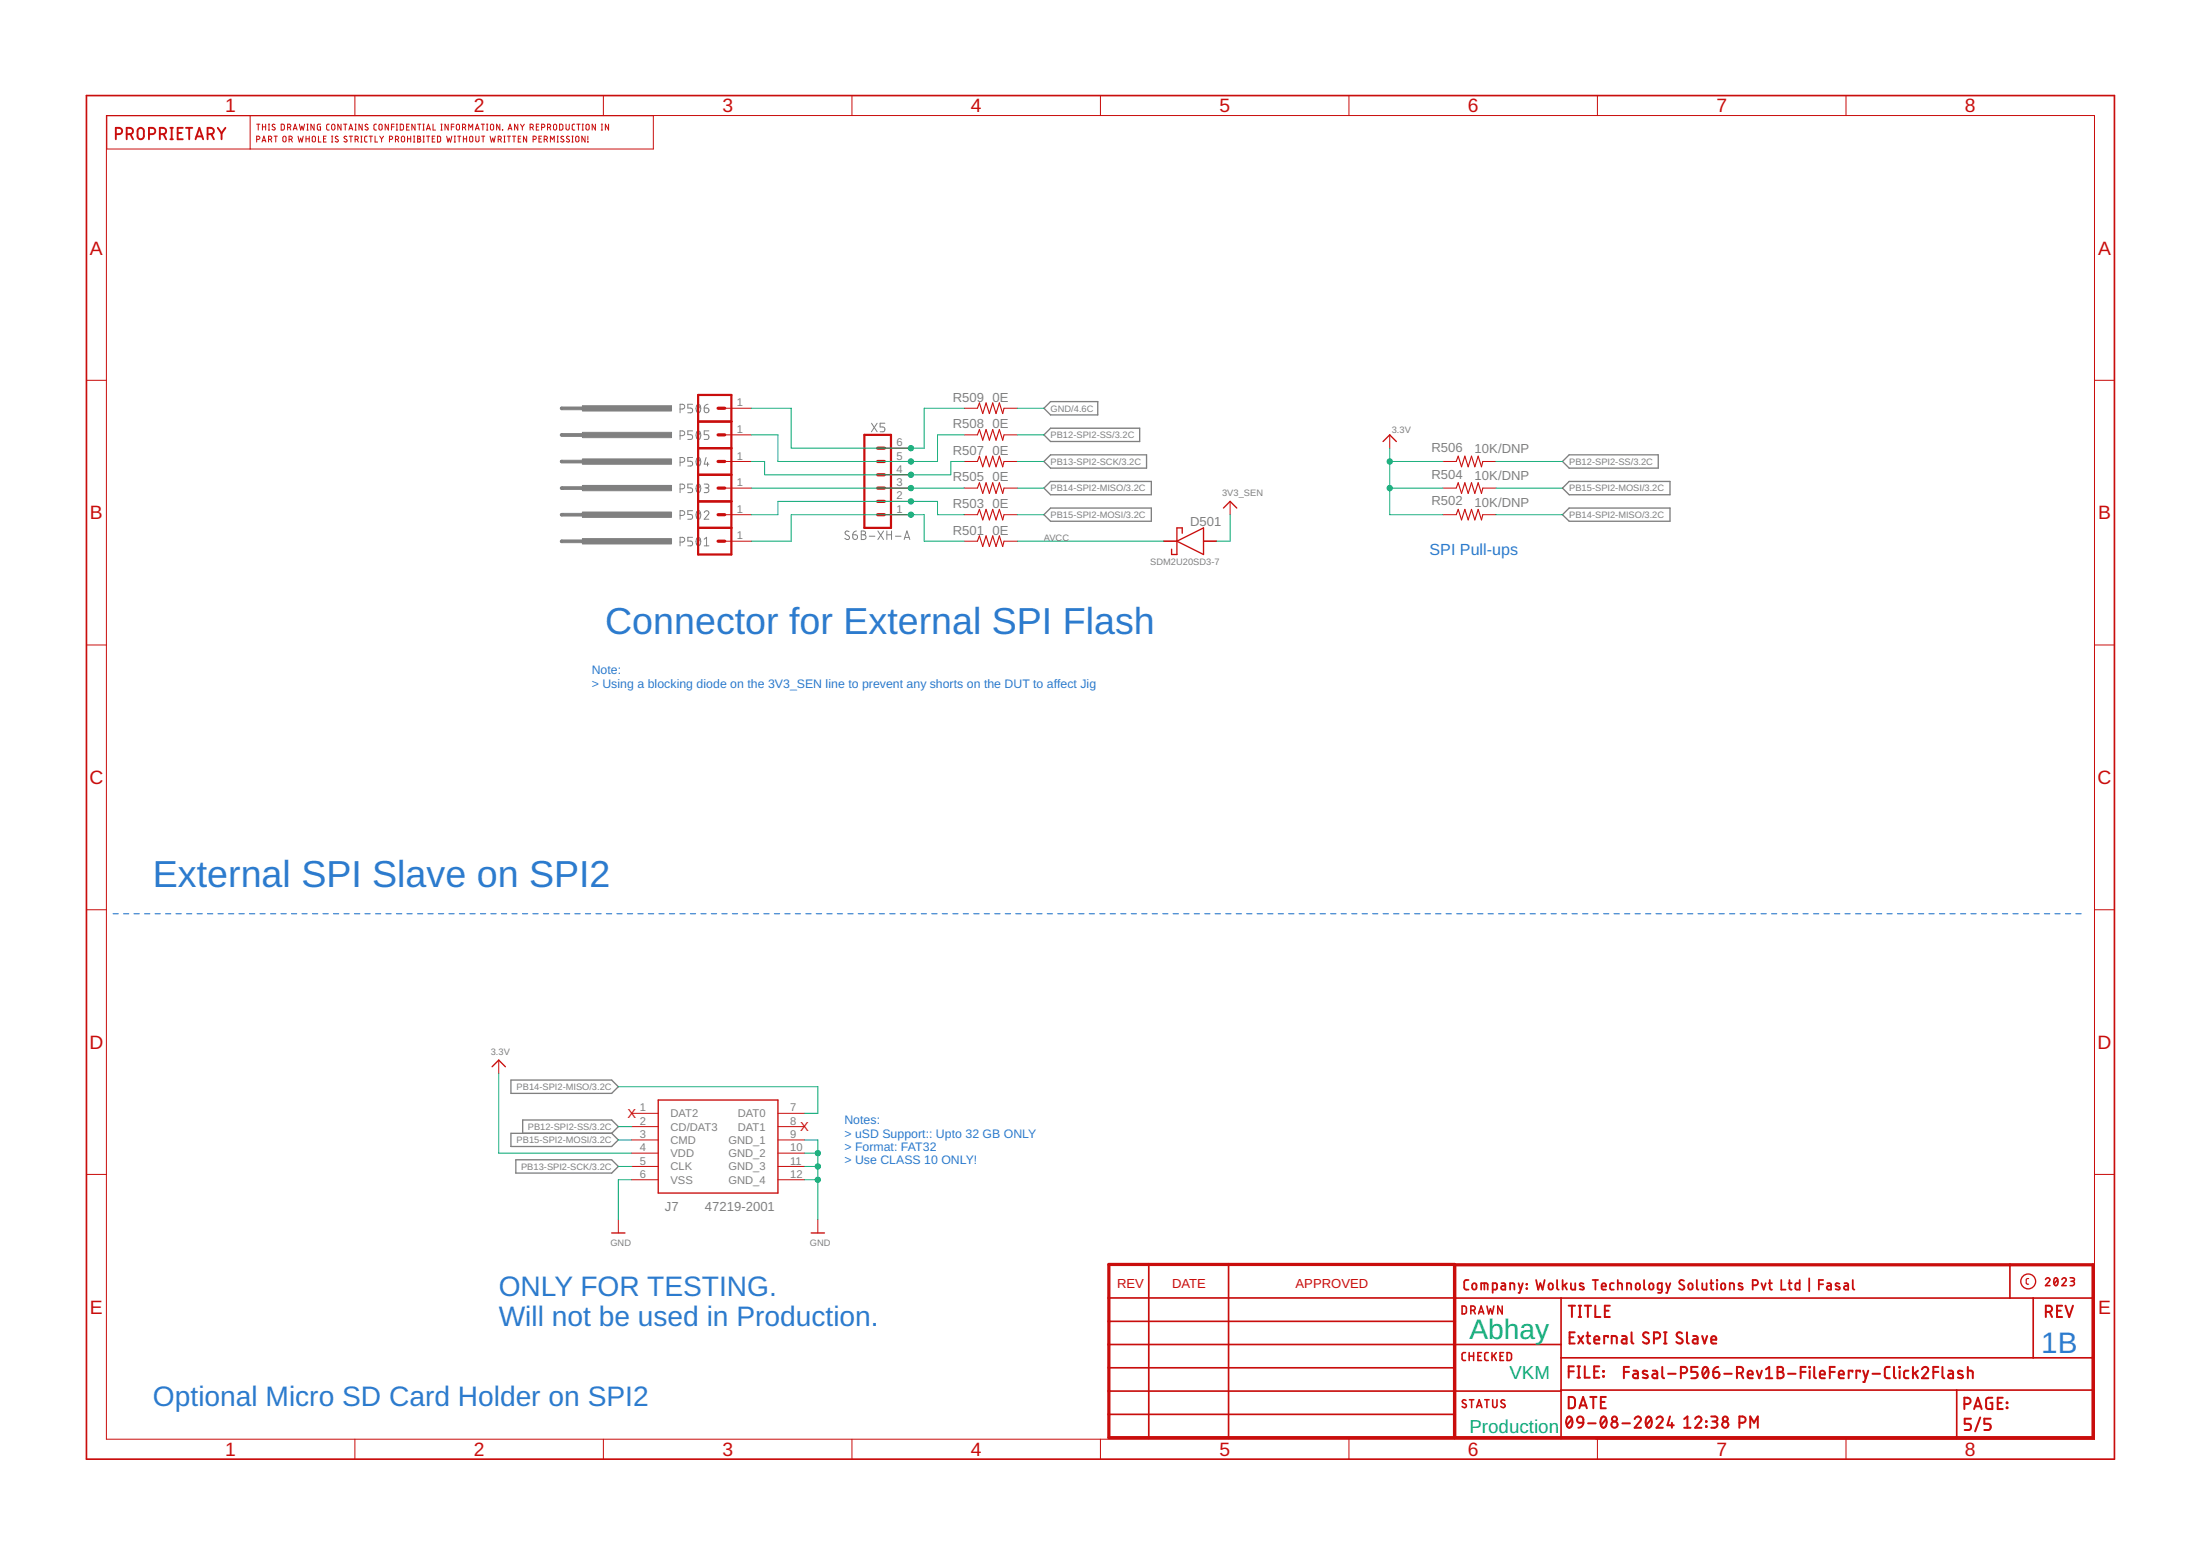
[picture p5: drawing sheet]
<svg xmlns="http://www.w3.org/2000/svg" width="420mm" height="297mm" viewBox="0 0 420 297" stroke-linecap="round" stroke-linejoin="round" font-family="sans-serif">
<g fill="none" stroke="#2c7bce" stroke-width=".21">
<path d="M21.6 174.4h1M23.6 174.4h1M25.6 174.4h1M27.6 174.4h1M29.6 174.4h1M31.6 174.4h1M33.6 174.4h1M35.6 174.4h1M37.6 174.4h1M39.6 174.4h1M41.6 174.4h1.1M43.6 174.4h1"/>
<path d="M45.6 174.4h1.1M47.6 174.4h1.1M49.7 174.4h1M51.7 174.4h1M53.7 174.4h1M55.7 174.4h1M57.7 174.4h1M59.7 174.4h1M61.7 174.4h1M63.7 174.4h1M65.7 174.4h1M67.7 174.4h1"/>
<path d="M69.7 174.4h1M71.7 174.4h1M73.7 174.4h1M75.7 174.4h1M77.7 174.4h1M79.7 174.4h1M81.7 174.4h1M83.7 174.4h1M85.7 174.4h1M87.7 174.4h1.1M89.7 174.4h1.1M91.8 174.4h1"/>
<path d="M93.7 174.4h1.1M95.8 174.4h1M97.8 174.4h1M99.8 174.4h1M101.8 174.4h1M103.8 174.4h1M105.8 174.4h1M107.8 174.4h1M109.8 174.4h1M111.8 174.4h1M113.8 174.4h1M115.8 174.4h1"/>
<path d="M117.8 174.4h1M119.8 174.4h1M121.8 174.4h1M123.8 174.4h1M125.8 174.4h1M127.8 174.4h1M129.8 174.4h1.1M131.8 174.4h1M133.9 174.4h1M135.8 174.4h1.1M137.9 174.4h1M139.9 174.4h1"/>
<path d="M141.9 174.4h1M143.9 174.4h1M145.9 174.4h1M147.9 174.4h1M149.9 174.4h1M151.9 174.4h1M153.9 174.4h1M155.9 174.4h1M157.9 174.4h1M159.9 174.4h1M161.9 174.4h1M163.9 174.4h1"/>
<path d="M165.9 174.4h1M167.9 174.4h1M169.9 174.4h1M171.9 174.4h1.1M173.9 174.4h1M175.9 174.4h1.1M177.9 174.4h1.1M180 174.4h1M182 174.4h1M184 174.4h1M186 174.4h1M188 174.4h1"/>
<path d="M190 174.4h1M192 174.4h1M194 174.4h1M196 174.4h1M198 174.4h1M200 174.4h1M202 174.4h1M204 174.4h1M206 174.4h1M208 174.4h1M210 174.4h1M212 174.4h1"/>
<path d="M214 174.4h1M216 174.4h1M218 174.4h1.1M220 174.4h1.1M222.1 174.4h1M224 174.4h1.1M226.1 174.4h1M228.1 174.4h1M230.1 174.4h1M232.1 174.4h1M234.1 174.4h1M236.1 174.4h1"/>
<path d="M238.1 174.4h1M240.1 174.4h1M242.1 174.4h1M244.1 174.4h1M246.1 174.4h1M248.1 174.4h1M250.1 174.4h1M252.1 174.4h1M254.1 174.4h1M256.1 174.4h1M258.1 174.4h1M260.1 174.4h1.1"/>
<path d="M262.1 174.4h1M264.2 174.4h1M266.1 174.4h1.1M268.2 174.4h1M270.2 174.4h1M272.2 174.4h1M274.2 174.4h1M276.2 174.4h1M278.2 174.4h1M280.2 174.4h1M282.2 174.4h1M284.2 174.4h1"/>
<path d="M286.2 174.4h1M288.2 174.4h1M290.2 174.4h1M292.2 174.4h1M294.2 174.4h1M296.2 174.4h1M298.2 174.4h1M300.2 174.4h1M302.2 174.4h1.1M304.2 174.4h1M306.3 174.4h1M308.3 174.4h1"/>
<path d="M310.3 174.4h1M312.3 174.4h1M314.3 174.4h1M316.3 174.4h1M318.3 174.4h1M320.3 174.4h1M322.3 174.4h1M324.3 174.4h1M326.3 174.4h1M328.3 174.4h1M330.3 174.4h1M332.3 174.4h1"/>
<path d="M334.3 174.4h1M336.3 174.4h1M338.3 174.4h1M340.3 174.4h1M342.3 174.4h1M344.3 174.4h1M346.4 174.4h.9M348.3 174.4h1.1M350.4 174.4h1M352.4 174.4h1M354.4 174.4h1M356.4 174.4h1"/>
<path d="M358.4 174.4h1M360.4 174.4h1M362.4 174.4h1M364.4 174.4h1M366.4 174.4h1M368.4 174.4h1M370.4 174.4h1M372.4 174.4h1M374.4 174.4h1M376.4 174.4h1M378.4 174.4h1M380.4 174.4h1"/>
<path d="M382.4 174.4h1M384.4 174.4h1M386.4 174.4h1M388.5 174.4h.9M390.4 174.4h1.1M392.5 174.4h.9M394.5 174.4h1M396.5 174.4h1"/>
</g>
<g fill="none" stroke="#808080" stroke-width=".19">
<path d="M129.9 78.1h.4a.46 .46 0 0 0 .5-.5 .46 .46 0 0 0-.5-.4h-.4v1.6M132.3 77.2h-.9v.7h.5a.46 .46 0 0 1 .4 .4 .46 .46 0 0 1-.4 .5h-.5M133.1 77.3l.3-.1a.95 .95 0 0 1 0 1.6 1.04 1.04 0 0 1-.3-1.5zM133.7 77.5l-.7 .9M134.5 77.9h.5a.45 .45 0 0 1 .4 .5 .45 .45 0 0 1-.5 .4 .45 .45 0 0 1-.4-.4zM135.2 77.2h-.2a.68 .68 0 0 0-.5 .7M129.9 98.4h.4a.46 .46 0 0 0 .5-.5 .46 .46 0 0 0-.5-.4h-.4v1.6M129.9 93.3h.4a.46 .46 0 0 0 .5-.4 .46 .46 0 0 0-.5-.5h-.4v1.6M129.9 88.2h.4a.46 .46 0 0 0 .5-.4 .46 .46 0 0 0-.5-.5h-.4v1.7M129.9 83.2h.4a.46 .46 0 0 0 .5-.5 .46 .46 0 0 0-.5-.4h-.4v1.6M132.3 97.5h-.9v.7h.5a.46 .46 0 0 1 .4 .5 .46 .46 0 0 1-.4 .4h-.5M132.3 92.4h-.9v.7h.5a.46 .46 0 0 1 .4 .5 .46 .46 0 0 1-.4 .4h-.5"/>
<path d="M132.3 87.3h-.9v.8h.5a.46 .46 0 0 1 .4 .4 .46 .46 0 0 1-.4 .5h-.5M132.3 82.3h-.9v.7h.5a.46 .46 0 0 1 .4 .4 .46 .46 0 0 1-.4 .5h-.5M133.1 97.6l.3-.1a.95 .95 0 0 1 0 1.6 1.04 1.04 0 0 1-.3-1.5zM133.1 92.5l.3-.1a.95 .95 0 0 1 0 1.6 1.04 1.04 0 0 1-.3-1.5zM133.1 87.4l.3-.1a.95 .95 0 0 1 0 1.7 1.04 1.04 0 0 1-.3-1.6zM133.1 82.4l.3-.1a.95 .95 0 0 1 0 1.6 1.04 1.04 0 0 1-.3-1.5zM133.7 97.9l-.7 .9M133.7 92.8l-.7 .9M133.7 87.7l-.7 .9M133.7 82.6l-.7 .9M134.5 97.9a.44 .44 0 0 1 .6-.4 .44 .44 0 0 1 .2 .7l-.8 .9h.9M134.5 92.4h.5a.36 .36 0 0 1 .4 .4 .36 .36 0 0 1-.4 .3h-.3"/>
<path d="M134.9 87.3l-.4 1.3h.9M134.9 93.1a.46 .46 0 0 1 .5 .5 .46 .46 0 0 1-.5 .4h-.4M135.1 88.2v.8M135.4 82.3h-.9v.7h.5a.46 .46 0 0 1 .4 .4 .46 .46 0 0 1-.4 .5h-.5M166.4 80.8l1.1 1.6M167.5 80.8l-1.1 1.6M169 80.8h-.9v.7h.5a.46 .46 0 0 1 .4 .5 .46 .46 0 0 1-.4 .4h-.5M129.9 103.5h.4a.46 .46 0 0 0 .5-.5 .46 .46 0 0 0-.5-.4h-.4v1.6M132.3 102.6h-.9v.7h.5a.46 .46 0 0 1 .4 .4 .46 .46 0 0 1-.4 .5h-.5M133.1 102.7l.3-.1a.95 .95 0 0 1 0 1.6 1.04 1.04 0 0 1-.3-1.5zM133.7 102.9l-.7 .9M134.5 104.2h.9"/>
<path d="M134.5 102.9l.4-.3v1.6M162.2 101.5l-.2-.1a.38 .38 0 0 0-.5 .1 .38 .38 0 0 0 .1 .5l.5 .3a.44 .44 0 0 1-.1 .7 .44 .44 0 0 1-.6-.2M162.9 102.1h.5a.45 .45 0 0 1 .4 .5 .45 .45 0 0 1-.5 .4 .45 .45 0 0 1-.4-.4zM163.6 101.4l-.4 .1-.3 .6M164.5 101.4h.5a.36 .36 0 0 1 .3 .3 .36 .36 0 0 1-.3 .4 .46 .46 0 0 1 .4 .4 .46 .46 0 0 1-.4 .5h-.5zM164.5 102.1h.5M166 102.4h1.1M167.7 101.4l1 1.6M168.7 101.4l-1 1.6M169.4 102.1h.9M169.4 101.4v1.6M170.3 101.4v1.6"/>
<path d="M171 102.4h1.1M172.7 103l.5-1.6 .6 1.6M172.8 102.6h.8"/>
</g>
<path d="M199.4 77.9l1.2-1.2h9.1v2.5h-9.1zM199.4 83l1.2-1.3h17.1v2.6h-17.1zM199.4 93.2l1.2-1.3h19.3v2.5h-19.3zM200.6 86.8h18.4v2.6h-18.4l-1.2-1.3zM200.6 97h19.3v2.5h-19.3l-1.2-1.2zM298.4 88.1l1.3-1.3h17v2.6h-17zM298.4 98.3l1.3-1.3h19.2v2.5h-19.2zM298.4 93.2l1.3-1.3h19.2v2.5h-19.2zM97.6 216.3h19.2l1.3 1.3-1.3 1.3h-19.2zM97.6 206.2h19.2l1.3 1.3-1.3 1.2h-19.2zM99.8 216.3v-2.5h17l1.3 1.3-1.3 1.2M98.5 221.4h18.3l1.3 1.3-1.3 1.2h-18.3z" fill="none" stroke="#808080" stroke-width=".25"/>
<g fill="none" stroke="#c90d0c" stroke-width=".19">
<path d="M67.8 18.2v3.9M115.2 18.2v3.9M162.7 18.2v3.9M210.2 18.2v3.9M257.6 18.2v3.9M305.1 18.2v3.9M352.6 18.2v3.9M20.3 22.1h379.7v252.6h-379.7zM20.4 22.1h104.4v6.3h-104.4zM47.8 22.1v6.3M49 26.6l.6-.1v-.4l-.6-.1v1.1M49 23.7h.6"/>
<path d="M49.3 23.7v1.1M50 27.1l.4-1.1 .4 1.1M50.1 23.7v1.1M50.1 24.2h.6M50.1 26.8h.6M50.7 23.7v1.1M51.3 23.7h.2M51.3 24.8h.2M51.3 26.6l.5-.1v-.4l-.5-.1v1.1M51.4 23.7v1.1M51.7 26.6l.2 .5M52.3 26h.7"/>
<path d="M52.5 23.8a.29 .29 0 0 0-.4-.1 .29 .29 0 0 0 0 .5l.4 .2a.31 .31 0 0 1-.1 .4 .31 .31 0 0 1-.5-.1M52.7 26v1.1M53.7 23.7h.4l.2 .2v.7l-.2 .2h-.4zM54.1 26.1l.3-.1 .2 .2v.7l-.2 .2h-.3l-.1-.3zM54.9 24.3l.6-.1v-.4l-.6-.1v1.1M55.2 26.6l.6-.1v-.4l-.6-.1v1.1M55.3 24.3l.2 .5M55.6 26.6l.2 .5M56 24.8l.4-1.1 .3 1.1M56.1 24.6h.5M56.9 26l.3 1.1 .2-.7 .3 .7 .2-1.1M57.2 23.7l.2 1.1 .3-.7 .2 .7 .3-1.1"/>
<path d="M58.4 26v1.1M58.4 26.5h.7M58.6 23.7h.3M58.6 24.8h.3M58.7 23.7v1.1M59.1 26v1.1M59.7 26.1l.3-.1 .2 .2v.7l-.2 .2-.4-.2zM60 23.7v1.1l-.6-1.1v1.1M60.8 26v1.1h.5M61.2 23.7l-.6 .1v.8l.1 .2h.5v-.6h-.2M61.8 26.5h.4M62.3 26h-.5v1.1h.5"/>
<path d="M62.9 23.7h-.4l-.1 .3v.7l.5 .1M63.3 26h.3M63.3 27.1h.3M63.4 26v1.1M63.5 23.8l.2-.1 .3 .3-.1 .7-.2 .1h-.2l-.2-.3zM64.6 26.1a.28 .28 0 0 0-.5-.1 .28 .28 0 0 0 .1 .5l.3 .1a.3 .3 0 0 1 0 .5 .3 .3 0 0 1-.5-.1M65.1 23.7v1.1l-.6-1.1v1.1M65.6 23.7h.7M65.9 23.7v1.1M66.2 26.1a.28 .28 0 0 0-.4-.1 .28 .28 0 0 0 0 .5l.4 .1a.3 .3 0 0 1-.1 .5 .3 .3 0 0 1-.4-.1M66.6 24.8l.4-1.1 .4 1.1M66.7 26h.6"/>
<path d="M66.7 24.6h.6M67 26v1.1M67.8 23.7h.2M67.8 24.8h.2M67.8 26.6l.6-.1v-.4l-.6-.1v1.1M67.9 23.7v1.1M68.2 26.6l.2 .5M68.9 26h.3M68.9 27.1h.3M69 26v1.1M69.2 23.7v1.1l-.6-1.1v1.1M70.1 26h-.3l-.2 .2 .1 .8 .4 .1"/>
<path d="M70.3 23.8a.28 .28 0 0 0-.5 0 .28 .28 0 0 0 0 .4l.4 .2a.3 .3 0 0 1 0 .4 .3 .3 0 0 1-.5-.1M70.5 26h.6M70.8 26v1.1M71.6 26v1.1h.5M71.9 23.7h-.4l-.1 .3v.7l.5 .1M72.5 23.8l.2-.1 .3 .2v.8l-.3 .1-.3-.1zM72.5 26l.4 .5M72.9 26.5v.6M73.3 26l-.4 .5M74.2 23.7v1.1l-.6-1.1v1.1M74.4 26.6l.5-.1v-.4l-.5-.1v1.1M74.8 24.2h.5"/>
<path d="M75.3 23.7h-.5v1.1M75.5 26.6l.6-.1v-.4l-.6-.1v1.1M75.7 23.7h.2M75.7 24.8h.2M75.8 23.7v1.1M75.9 26.6l.2 .5M76.4 23.7h.5l.1 .2v.7l-.1 .2h-.5zM76.8 26.1h.4l.1 .2-.1 .6-.2 .2h-.2l-.2-.3zM77.7 24.2h.3M77.8 26.5h.6M77.8 26v1.1M78.2 23.7h-.5v1.1h.5"/>
<path d="M78.4 26v1.1M79 26h.2M79 27.1h.2M79.1 26v1.1M79.3 23.7v1.1l-.6-1.1v1.1M79.8 26l.5 .1v.3l-.2 .1 .3 .2-.2 .4h-.4zM79.8 23.7h.6M79.8 26.5h.3M80.1 23.7v1.1M80.8 23.7h.2M80.8 24.8h.2M80.8 26h.2"/>
<path d="M80.8 27.1h.2M80.9 23.7v1.1M80.9 26v1.1M81.4 24.8l.4-1.1 .4 1.1M81.4 26h.7M81.5 24.6h.6M81.8 26v1.1M82.5 26.5h.4M82.7 23.7v1.1h.5M83.1 26h-.6v1.1h.6M83.5 26h.5l.1 .2v.7l-.1 .2h-.5zM84.2 23.7h.3"/>
<path d="M84.2 24.8h.3M84.3 23.7v1.1M85.3 26l.3 1.1 .2-.7 .2 .7 .3-1.1M85.6 23.7v1.1l-.6-1.1v1.1M86.2 24.2h.5M86.7 23.7h-.5v1.1M86.7 26h.3M86.7 27.1h.3M86.9 26v1.1M87.3 23.8l.2-.1 .2 .2v.8l-.2 .1h-.2l-.2-.3zM87.4 26h.6M87.7 26v1.1"/>
<path d="M88.3 24.3l.6-.1v-.4l-.6-.1v1.1M88.5 26.5h.6M88.5 26v1.1M88.7 24.3l.3 .5M89.1 26v1.1M89.5 24.8v-1.1l.4 .6 .4-.6v1.1M89.8 26.1l.3-.1 .2 .2-.1 .9h-.3l-.2-.2zM90.8 24.8l.3-1.1 .4 1.1M90.9 26v.9l.2 .2 .3-.2 .1-.9M90.9 24.6h.5M91.9 23.7h.6M92 26h.6"/>
<path d="M92.2 23.7v1.1M92.3 26v1.1M92.9 23.7h.3M92.9 24.8h.3M93 23.7v1.1M93.6 26l.3 1.1 .2-.7 .2 .7 .3-1.1M93.8 23.8l.2-.1 .3 .2v.8l-.3 .1-.3-.1zM95.1 26.6l.6-.1v-.4l-.6-.1v1.1M95.5 23.7v1.1l-.7-1.1v1.1M95.5 26.6l.3 .5M95.9 24.8h.1M96.2 26h.3"/>
<path d="M96.2 27.1h.3M96.4 26v1.1M96.9 26h.6M97 24.8l.4-1.1 .4 1.1M97.1 24.6h.6M97.2 26v1.1M97.9 26h.6M98.2 26v1.1M98.9 23.7v1.1l-.6-1.1v1.1M99 26.5h.4M99.4 23.7l.4 .5M99.5 26h-.5v1.1h.5"/>
<path d="M99.8 24.2v.6M100.1 23.7l-.3 .5M100.6 26v1.1l-.6-1.1v1.1M101.2 24.3l.6-.1v-.4l-.6-.1v1.1M101.6 24.3l.3 .5M101.8 26.6l.6-.1v-.4l-.6-.1v1.1M102.4 24.2h.4M102.9 23.7h-.5v1.1h.5M102.9 26.5h.4M103.4 24.3l.6-.1v-.4l-.6-.1v1.1M103.4 26h-.5v1.1h.5M103.9 26.6l.6-.1v-.4l-.6-.1v1.1"/>
<path d="M104.3 26.6l.3 .5M104.6 24.3l.5-.1v-.4l-.5-.1v1.1M104.9 24.3l.3 .5M105.1 27.1v-1.1l.4 .6 .4-.6v1.1M105.8 23.8l.3-.1 .2 .3v.7l-.2 .1-.4-.1zM106.4 26h.2M106.4 27.1h.2M106.5 26v1.1M106.9 23.7h.4l.2 .2v.7l-.2 .2h-.4zM107.7 26.1l-.4-.1-.2 .2 .5 .4a.31 .31 0 0 1-.1 .5 .31 .31 0 0 1-.4-.1M108.1 23.7v1l.2 .1 .4-.1v-1M108.7 26.1a.28 .28 0 0 0-.4-.1 .28 .28 0 0 0 0 .5l.3 .1a.3 .3 0 0 1 0 .5 .3 .3 0 0 1-.4-.1"/>
<path d="M109.2 26h.3M109.2 27.1h.3M109.3 26v1.1M109.8 23.7h-.4l-.1 .3v.7l.5 .1M110.1 26.1l.2-.1 .3 .3-.1 .6-.2 .2h-.2l-.2-.3zM110.2 23.7h.6M110.5 23.7v1.1M111.2 23.7h.2M111.2 24.8h.2M111.3 23.7v1.1M111.7 26v1.1l-.6-1.1v1.1M111.9 23.9l.2-.2 .4 .2v.8l-.2 .1-.4-.1z"/>
<path d="M112.2 27.1h.1M112.3 26v.7M113.7 23.7v1.1l-.6-1.1v1.1M114.8 23.7h.3M114.8 24.8h.3M115 23.7v1.1M116.2 23.7v1.1l-.6-1.1v1.1M16.5 72.6h3.8M138.4 77.9h5.1M184.1 77.9h2.6M191.7 77.9h2.6M400 72.6h3.8"/>
<path d="M138.4 88.1h5.1M138.4 93.2h5.1M138.4 98.3h5.1M138.4 83h5.1M168.9 88.1h5.1M168.9 93.2h5.1M168.9 98.3h5.1M168.9 95.7h5.1M168.9 90.6h5.1M168.9 85.6h5.1M184.1 88.1h2.6M184.1 93.2h2.6"/>
<path d="M184.1 98.3h2.6M184.1 83h2.6M191.7 88.1h2.6M191.7 93.2h2.6M191.7 98.3h2.6M191.7 83h2.6M234.9 95.7v2.6M265.4 83v2.6M275.6 88.1h2.5M275.6 93.2h2.5M275.6 98.3h2.5M283.2 88.1h2.5"/>
<path d="M283.2 93.2h2.5M283.2 98.3h2.5M138.4 103.3h5.1M184.1 103.3h2.6M191.7 103.3h2.6M222.2 103.3h2.6M229.8 103.3h2.6M16.5 123.1h3.8M400 123.1h3.8M16.5 173.7h3.8M400 173.7h3.8M95.2 202.4v2.5"/>
<path d="M120.6 212.5h5.1M120.6 215.1h5.1M120.6 217.6h5.1M148.6 212.5h5M148.6 215.1h5M148.6 217.6h5M16.5 224.2h3.8M118.1 232.8v2.6M120.6 220.1h5.1M120.6 222.7h5.1M120.6 225.2h5.1M148.6 220.1h5"/>
<path d="M148.6 222.7h5M148.6 225.2h5M156.2 232.8v2.6M400 224.2h3.8M67.8 274.7v3.9M115.2 274.7v3.9M162.7 274.7v3.9M210.2 274.7v3.9M257.6 274.7v3.9M305.1 274.7v3.9M352.6 274.7v3.9"/>
</g>
<g fill="none" stroke="#c90d0c" stroke-width=".32">
<path d="M16.5 18.2h387.3v260.4h-387.3zM211.8 247.8h187.9M211.8 256.7h86.3M211.8 252.2h66M219.4 241.4v33M234.6 241.4v33M298.1 247.8v26.6M298.1 259.2h101.6M383.9 241.4v6.4M388.3 247.8v11.4M211.8 265.6h86.3M211.8 270h66"/>
<path d="M211.8 261.1h66M298.1 265.4h101.6M373.7 265.4v9"/>
</g>
<g fill="none" stroke="#c90d0c" stroke-width=".36">
<path d="M22.1 25.6a1.06 1.06 0 0 0 1.1-.2l.1-.4-.1-.3-.3-.3h-.8v2.2M24.2 25.6a1.06 1.06 0 0 0 1.1-.2l.1-.4-.1-.3-.3-.3h-.8v2.2M24.9 25.6l.5 1M26.4 24.7a.6 .6 0 0 1 .7-.3 .6 .6 0 0 1 .4 .6v1a.6 .6 0 0 1-.6 .6 .6 .6 0 0 1-.6-.6zM28.4 25.6h.7a.6 .6 0 0 0 .6-.6 .6 .6 0 0 0-.6-.6h-.7v2.2M30.5 25.6a1.06 1.06 0 0 0 1.1-.2l.1-.4-.1-.3-.3-.3h-.8v2.2M31.2 25.6l.5 1M32.5 24.4h.5M32.5 26.6h.5M32.8 24.4v2.2M33.9 25.4h.7M34.9 24.4h-1v2.2h1"/>
<path d="M35.5 24.4h1.2M36.1 24.4v2.2M37.3 26.6l.8-2.2 .7 2.2M37.5 26h1.1M39.6 25.6h.6a.6 .6 0 0 0 .7-.6 .6 .6 0 0 0-.7-.6h-.6v2.2M40.4 25.6l.5 1M41.6 24.4l.7 1M42.3 25.4v1.2M43.1 24.4l-.8 1"/>
</g>
<g fill="none" stroke="#c90d0c" stroke-width=".25">
<path d="M233.7 97l1.2-1.3 1.3 1.3M264.1 84.3l1.3-1.3 1.3 1.3M222.2 103.3h2.6M224.8 103.3l5-2.5v5.1zM225.8 101.8v-1h-1v5.1h-1v-1.1M229.8 103.3h2.6M94 203.6l1.2-1.2 1.3 1.2M125.7 210h22.9v17.8h-22.9zM116.8 235.4h2.6M154.9 235.4h2.6"/>
<circle cx="387.3" cy="244.6" r="1.42"/>
</g>
<g fill="none" stroke="#c90d0c" stroke-width=".61">
<path d="M137.1 77.9h1.3M137.1 93.2h1.3M137.1 98.3h1.3M137.1 88.1h1.3M137.1 83h1.3M167.6 93.2h1.3M167.6 95.7h1.3M167.6 98.3h1.3M167.6 88.1h1.3M167.6 90.6h1.3M167.6 85.6h1.3M137.1 103.3h1.3"/>
<path d="M277.8 274.4v-33h-66v33h187.9v-33h-121.9v33"/>
</g>
<g fill="none" stroke="#c90d0c" stroke-width=".38">
<path d="M299.6 249.3h1.2M299.8 255.3h.7M300.2 249.3v2.1M300.7 254.3h-.9v2.2h.9M301.4 255l1 1.5M301.5 249.3h.5M301.5 251.4h.5M301.7 249.3v2.1M302.4 255l-1 1.5M302.7 249.3h1.2M303 255h.7M303.2 254.3v2l.5 .2"/>
<path d="M303.3 249.3v2.1M304.5 255.8h.9a.5 .5 0 0 0-.3-.7 .5 .5 0 0 0-.6 .4l.1 .9 .8 .1M304.7 249.3v2.1h.9M306.5 250.2h.7M307.1 255.3v-.3h-.7v1.5M307.4 249.3h-.9v2.1h.9M307.8 256.5v-1.5l.9 .1 .1 1.4M309.8 255h.5l.3 .3v1.2h-.5a.41 .41 0 0 1-.4-.4 .41 .41 0 0 1 .4-.4h.5M311.6 254.3v1.8l.1 .3 .3 .1M314.8 254.5a.54 .54 0 0 0-.8-.1 .54 .54 0 0 0 0 .8l.7 .4a.54 .54 0 0 1 .1 .8 .54 .54 0 0 1-.8-.1l-.2-.1M315.9 255.5h.6a.59 .59 0 0 0 .6-.6 .59 .59 0 0 0-.6-.6h-.6v2.2M317.8 256.5h.5"/>
<path d="M317.8 254.3h.5M318 254.3v2.2M321.2 254.5a.54 .54 0 0 0-.8-.1 .54 .54 0 0 0 0 .8l.7 .4a.54 .54 0 0 1 .1 .8 .54 .54 0 0 1-.8-.1l-.3-.1M322.2 254.3v2l.3 .2M323.4 255h.4l.4 .3v1.2h-.5a.41 .41 0 0 1-.4-.4 .41 .41 0 0 1 .4-.4h.5M325.1 255l.4 1.5 .5-1.5M326.8 255.8h1a.5 .5 0 0 0-.4-.7 .5 .5 0 0 0-.6 .4l.1 .9 .9 .1M390.7 250.4h.6a.59 .59 0 0 0 .6-.5 .59 .59 0 0 0-.6-.6h-.6v2.1M391.4 250.4l.5 1M392.9 250.2h.7M393.8 249.3h-.9v2.1h.9M394.5 249.3l.7 2.1 .7-2.1"/>
<path d="M299.4 270.6a.58 .58 0 0 1 .7-.1 .58 .58 0 0 1 .2 .7 .9 .9 0 0 1-.8 1.3 1.54 1.54 0 0 1-.1-1.9zM299.6 266.7h.8l.4 .4v1.1l-.1 .4-.3 .2h-.8zM299.6 261.8h1M300.2 270.9l-1 1.2M300.6 260.8h-1v2.2M301.3 260.8h.5M301.3 263h.5M301.3 270.6a.6 .6 0 0 1 .7-.2 .6 .6 0 0 1 .4 .6v.6h-.7a.6 .6 0 0 1-.4-1zM301.5 260.8v2.2M301.6 268.8l.7-2.1 .8 2.1M301.8 268.3h1.1M302.4 271.6l-.3 .7-.7 .3"/>
<path d="M302.7 260.8v2.2h.9M303.3 271.7h1.4M303.7 266.7h1.2M304.3 266.7v2.1M304.5 261.8h.7M305.4 260.8h-.9v2.2h.9M305.7 267.6h.8M305.9 270.6a.58 .58 0 0 1 .7-.1 .58 .58 0 0 1 .2 .7 .9 .9 0 0 1-.7 1.3 1.54 1.54 0 0 1-.2-1.9zM306.2 261.7l.1 .2zM306.2 262.7l.1 .1zM306.7 266.7h-1v2.1h1M306.7 270.9l-.9 1.2"/>
<path d="M309.8 271.7h1.5M310.1 261.9h1M311.1 260.9h-1v2.2M312 261.7h.6l.2 .2v1.2h-.5a.42 .42 0 0 1-.5-.4 .42 .42 0 0 1 .5-.4h.5M312.2 270.9a.59 .59 0 0 1 .8-.5 .59 .59 0 0 1 .2 1l-1 1.2h1.2M314.6 270.6a.57 .57 0 0 1 .7-.1 .57 .57 0 0 1 .1 .7v.6a.61 .61 0 0 1-.5 .8 .61 .61 0 0 1-.6-.8v-.6zM314.6 261.8l-.7-.1-.2 .3 .9 .6v.4a.75 .75 0 0 1-.9 0M315.4 270.9l-1 1.2M315.7 261.7h.6l.2 .3v1.1h-.5a.42 .42 0 0 1-.5-.4 .42 .42 0 0 1 .5-.4h.5M316.4 270.9a.6 .6 0 0 1 .8-.5 .6 .6 0 0 1 .2 1l-1 1.2h1.2M317.5 260.9v2l.3 .2M318.6 262.3h1.4"/>
<path d="M318.9 270.4l-.4 1.7h1.2M319.3 271.6v1M321 262.1h.6a.59 .59 0 0 0 .6-.6 .59 .59 0 0 0-.6-.6h-.6v2.2M321.6 272.6h1.3M321.6 270.9l.7-.5v2.2M323.7 270.9a.59 .59 0 0 1 .9-.5 .59 .59 0 0 1 .2 1l-1.1 1.2h1.3M324.2 260.9h-1.2v1h.7a.61 .61 0 0 1 .5 .6 .61 .61 0 0 1-.5 .6h-.7M325.4 261.1l.1-.1a.92 .92 0 0 1 .8 1.3l-.1 .3a.52 .52 0 0 1-.5 .5 .52 .52 0 0 1-.5-.5l-.1-.9zM325.8 271.3l.1 .1zM325.8 272.3l.1 .1zM326.2 261.4l-1 1.2M326.8 270.4h.7a.48 .48 0 0 1 .5 .5 .48 .48 0 0 1-.5 .5h-.5"/>
<path d="M327.2 261.9h.7a.6 .6 0 0 1 .5 .7 .6 .6 0 0 1-.6 .5 .6 .6 0 0 1-.6-.6zM327.4 271.4a.6 .6 0 0 1 .6 .6 .6 .6 0 0 1-.6 .6h-.6M328.1 260.9l-.6 .3-.3 .7M329.3 262.3h1.4M331.7 262.1h.6a.59 .59 0 0 0 .6-.6 .59 .59 0 0 0-.6-.6h-.6v2.2M332.2 271.6h.6a.6 .6 0 0 0 .6-.6 .6 .6 0 0 0-.6-.6h-.6v2.2M332.4 262.1l.5 1M333.8 262.4h.9a.5 .5 0 0 0-.3-.7 .5 .5 0 0 0-.6 .4l.1 .9 .8 .1M334.3 272.6v-2.2l.7 1.2 .7-1.2v2.2M335.5 261.7l.5 1.4 .5-1.4M337.3 263.1h1.2M337.3 261.4l.6-.5v2.2"/>
<path d="M339.5 260.9h.6a.48 .48 0 0 1 .4 .5 .48 .48 0 0 1-.4 .5 .6 .6 0 0 1 .6 .6 .6 .6 0 0 1-.6 .6h-.6zM339.5 261.9h.6M341.5 262.3h1.4M343.9 261.9h.9M344.8 260.9h-.9v2.2M345.5 260.9l.2 .1zM345.6 261.7v1.4M346.5 260.9v2l.3 .2M347.6 262.4h.9a.5 .5 0 0 0-.3-.7 .5 .5 0 0 0-.6 .4l.1 .9 .8 .1M349.5 261.9h.9M350.4 260.9h-.9v2.2M351.2 262.4h.9a.5 .5 0 0 0-.3-.7 .5 .5 0 0 0-.6 .4l.1 .9 .8 .1"/>
<path d="M353.8 261.9v-.2h-.7v1.4M355.2 261.9v-.2h-.7v1.4M355.8 261.7l.5 1.4M356.8 261.7l-.7 2.1h-.3M357.6 262.3h1.5M360.9 260.9l-.6 .1-.3 .4v1.5l.3 .2h.6M361.7 260.9v2l.4 .2M362.7 260.9l.1 .1zM362.8 261.7v1.4M364.5 261.7h-.6l-.3 .3 .1 1 .8 .1M365.3 260.9v2.2M365.7 262.1l.6 1"/>
<path d="M366.3 261.7l-1 .7M367.1 261.4a.6 .6 0 0 1 .8-.4 .6 .6 0 0 1 .2 .9l-1 1.2h1.2M369.2 261.9h1M370.2 260.9h-1v2.2M371 260.9v2l.3 .2M372.2 261.7h.6l.2 .2v1.2h-.5a.42 .42 0 0 1-.5-.4 .42 .42 0 0 1 .5-.4h.5M374.8 261.8l-.7-.1-.2 .3 .9 .6v.4a.75 .75 0 0 1-.9 0M375.2 268h.6a.6 .6 0 0 0 .6-.6 .6 .6 0 0 0-.6-.6h-.6v2.2M375.8 261.7h.8l.1 .2 .1 1.2M375.8 260.9v2.2M376.4 270.8h-1.2v1h.7a.61 .61 0 0 1 .5 .6 .61 .61 0 0 1-.5 .6h-.7M377 269l.7-2.2 .8 2.2"/>
<path d="M377.2 268.5h1.1M378.2 270.6l-1 2.6M380.2 270.8h-1.2v1h.7a.6 .6 0 0 1 .5 .6 .6 .6 0 0 1-.5 .6h-.7M380.5 266.8l-.9 .1-.3 .2v1.4l.2 .4 1 .1v-1.2h-.4M381.5 267.8h.7M382.5 266.8h-1v2.2h1M383.2 267.7l.2 .2zM383.2 268.7l.2 .1z"/>
<circle cx="308.3" cy="272" r=".6"/>
<circle cx="308.3" cy="270.9" r=".48"/>
<circle cx="329.5" cy="270.9" r=".48"/>
<circle cx="329.5" cy="272" r=".6"/>
</g>
<g fill="none" stroke="#c90d0c" stroke-width=".3">
<path d="M279.2 249.3l.6 .1 .2 .2v1l-.2 .2h-.6zM279.9 258.2h-.5l-.2 .4 .1 .9 .1 .2h.5M280.6 258.2v1.5M280.6 258.9h.8M280.9 250.1h.4a.41 .41 0 0 0 .4-.4 .41 .41 0 0 0-.4-.4h-.4v1.5M281.4 250.1l.3 .7M281.4 258.2v1.5M282.3 258.9h.5M282.4 250.8l.5-1.5 .5 1.5M282.5 250.4h.8M282.9 258.2h-.6v1.5h.6M284 249.3l.3 1.5 .3-1 .4 1 .3-1.5"/>
<path d="M284.2 258.2h-.4l-.3 .4 .1 .9 .2 .2h.4M284.9 258.2v1.5M285.3 258.8l.5 .9M285.8 258.2l-.9 .9M286.5 258.9h.5M286.9 249.3v1.5l-.9-1.5v1.5M287.1 258.2h-.6v1.5h.6M287.8 258.2l.6 .1 .2 .2 .1 .8-.3 .4h-.6zM390.7 244.3a.41 .41 0 0 1 .5-.3 .41 .41 0 0 1 .2 .6l-.7 .8h.8M392.4 244l.2-.1a.9 .9 0 0 1 0 1.5 .95 .95 0 0 1-.2-1.4zM393 244.3l-.7 .8M393.8 244.3a.41 .41 0 0 1 .6-.3 .41 .41 0 0 1 .1 .6l-.7 .8h.8"/>
<path d="M395.4 243.9l.6 .1 .2 .2-.2 .4h-.5M395.8 244.6a.41 .41 0 0 1 .4 .4 .41 .41 0 0 1-.4 .4h-.4M280 267.3h-.2a.35 .35 0 0 0-.5 .1 .35 .35 0 0 0 .1 .4l.5 .3a.37 .37 0 0 1 0 .5 .37 .37 0 0 1-.5 0l-.2-.1M280.6 267.2h.9M281.1 267.2v1.5M282 268.7l.5-1.5 .5 1.5M282.1 268.3h.8M283.5 267.2h.9M284 267.2v1.5M285.1 267.2v1.1a.41 .41 0 0 0 .4 .4 .41 .41 0 0 0 .4-.4v-1.1M287.4 267.3a.38 .38 0 0 0-.6 0 .38 .38 0 0 0 0 .5l.5 .3a.41 .41 0 0 1-.1 .6 .41 .41 0 0 1-.6-.2"/>
</g>
<path d="M186.7 77.9l.3-1 .7 2.1 .6-2.1 .7 2.1 .6-2.1 .6 2.1 .7-2.1 .6 2.1 .2-1.1M186.7 83l.3-1 .7 2 .6-2 .7 2 .6-2 .6 2 .7-2 .6 2 .2-1M186.7 88.1l.3-1 .7 2 .6-2 .7 2 .6-2 .6 2 .7-2 .6 2 .2-1M186.7 93.2l.3-1 .7 2 .6-2 .7 2 .6-2 .6 2 .7-2 .6 2 .2-1M186.7 98.3l.3-1.1 .7 2.1 .6-2.1 .7 2.1 .6-2.1 .6 2.1 .7-2.1 .6 2.1 .2-1M278.1 88.1l.4-1 .6 2 .7-2 .6 2 .6-2 .7 2 .6-2 .6 2 .3-1M278.1 93.2l.4-1 .6 2 .7-2 .6 2 .6-2 .7 2 .6-2 .6 2 .3-1M278.1 98.3l.4-1.1 .6 2.1 .7-2.1 .6 2.1 .6-2.1 .7 2.1 .6-2.1 .6 2.1 .3-1M186.7 103.3l.3-1 .7 2 .6-2 .7 2 .6-2 .6 2 .7-2 .6 2 .2-1M387.4 244.1h-.3l-.1 .2v.7l.4 .2" fill="none" stroke="#c90d0c" stroke-width=".21"/>
<g fill="none" stroke="#c90d0c" stroke-width=".34">
<path d="M280.5 244.3l-.6 .1-.3 .4v1l.2 .3 .7 .1M281.3 245.1l.3-.1 .3 .1 .1 .7a.41 .41 0 0 1-.4 .4 .41 .41 0 0 1-.4-.4zM282.9 246.2v-1.2h1.1l.1 1.2M283.5 245v1.2M285.1 246.2h.6l.2-.2v-.7l-.2-.3h-.6v1.8M286.8 245h.5l.2 .2v1h-.5a.36 .36 0 0 1-.3-.4 .36 .36 0 0 1 .3-.3h.5M288.4 246.2v-1.2h.7l.1 1.2M290 245l.4 1.2M290.8 245l-.6 1.8h-.2M291.5 245.1l.1 .1zM291.5 245.9l.1 .1zM293.4 244.3l.4 1.9 .4-1.2 .4 1.2 .4-1.9"/>
<path d="M295.9 245.1l.3-.1 .3 .1 .1 .7a.41 .41 0 0 1-.4 .4 .41 .41 0 0 1-.5-.4zM297.4 244.3v1.6l.3 .3M298.4 244.3v1.9M298.8 245.3l.5 .9M299.3 245l-.9 .6M300 245v1l.3 .2h.5v-1.2M302.4 245.1l-.6-.1-.1 .3 .8 .4v.4l-.3 .1-.5-.1M304.2 244.3h1M304.7 244.3v1.9M305.9 245.6h.8a.43 .43 0 0 0-.3-.6 .43 .43 0 0 0-.5 .4l.1 .7 .7 .1M308.2 245h-.5l-.2 .3 .1 .8 .6 .1M309 245h.7l.1 1.2"/>
<path d="M309 244.3v1.9M310.7 246.2v-1.2h.6l.2 .2v1M312.5 245.1l.3-.1 .3 .1 .1 .7a.41 .41 0 0 1-.4 .4 .41 .41 0 0 1-.4-.4zM314 244.3v1.6l.3 .3M315.1 245.1l.3-.1 .3 .1 .1 .7a.41 .41 0 0 1-.4 .4 .41 .41 0 0 1-.4-.4zM317.4 246.2h-.6l-.2-.2v-.7l.2-.3h.6v1.5l-.2 .3h-.5M318.2 245l.4 1.2M319 245l-.6 1.8h-.2M321.6 244.5a.47 .47 0 0 0-.7-.1 .47 .47 0 0 0-.1 .6l.7 .4a.47 .47 0 0 1 .1 .7 .47 .47 0 0 1-.8 0l-.1-.2M322.6 245.1l.3-.1 .3 .1 .1 .7a.41 .41 0 0 1-.5 .4 .41 .41 0 0 1-.4-.4zM324.1 244.3v1.6l.3 .3M325.1 245v1l.3 .2h.5v-1.2"/>
<path d="M326.6 245h.6M326.8 244.3v1.7l.4 .2M327.9 244.3l.1 .2zM327.9 245v1.2M328.8 245.1l.3-.1 .3 .1 .1 .7a.41 .41 0 0 1-.4 .4 .41 .41 0 0 1-.4-.4zM330.3 246.2v-1.2h.8l.1 1.2M332.7 245.1l-.6-.1-.1 .3 .8 .4v.4l-.2 .1-.6-.1M334.7 245.4h.5a.51 .51 0 0 0 .6-.5 .51 .51 0 0 0-.6-.6h-.5v1.9M336.4 245l.4 1.2 .4-1.2M337.8 245h.6M338 244.3v1.7l.4 .2M340.2 244.3v1.9h.8"/>
<path d="M341.6 245h.6M341.8 244.3v1.7l.4 .2M343.7 244.3v1.9h-.6l-.2-.3v-.7l.2-.2h.6M345.5 244v2.5M347.4 245.2h.8M348.2 244.3h-.8v1.9M349 245h.5l.2 .2v1h-.5a.36 .36 0 0 1-.3-.4 .36 .36 0 0 1 .3-.3h.5M351.3 245.1l-.6-.1-.2 .3 .8 .4v.4l-.2 .1-.5-.1M352.3 245h.5l.2 .2v1h-.5a.36 .36 0 0 1-.4-.4 .36 .36 0 0 1 .4-.3h.5M353.8 244.3v1.6l.4 .3"/>
</g>
<path d="M133.3 75.4h6.4v30.5h-6.4zM133.3 95.7h6.4M133.3 90.6h6.4M133.3 85.6h6.4M133.3 80.5h6.4M165.1 83h5.1v17.8h-5.1zM133.3 100.8h6.4" fill="none" stroke="#c90d0c" stroke-width=".42"/>
<g fill="none" stroke="#0dab76" stroke-width=".19">
<path d="M143.5 77.9h7.6v7.7h25.4v-7.7h7.6M194.3 77.9h5.1M143.5 88.1h2.5v2.5h35.6v-2.5h2.5M143.5 83h5.1v5.1h30.4v-5.1h5.1M143.5 93.2h40.6M143.5 98.3h5.1v-2.6h30.4v2.6h5.1M194.3 88.1h5.1M194.3 93.2h5.1M194.3 98.3h5.1M194.3 83h5.1M234.9 98.3v5h-2.5M265.4 85.6v12.7h10.2"/>
<path d="M265.4 88.1h10.2M265.4 93.2h10.2M285.7 88.1h12.7M285.7 93.2h12.7M285.7 98.3h12.7M143.5 103.3h7.6v-5h25.4v5h7.6M194.3 103.3h27.9M95.2 204.9v15.2h25.4M118.1 207.5h38.1v5h-2.6M118.1 217.6h2.5M118.1 215.1h2.5M153.6 217.6h2.6v15.2"/>
<path d="M118.1 222.7h2.5M120.6 225.2h-2.5v7.6M153.6 225.2h2.6M153.6 220.1h2.6M153.6 222.7h2.6"/>
</g>
<g fill="#0dab76" stroke="#0dab76" stroke-width=".19">
<circle cx="156.2" cy="225.2" r=".51"/>
<circle cx="156.2" cy="220.1" r=".51"/>
<circle cx="156.2" cy="222.7" r=".51"/>
<circle cx="265.4" cy="88.1" r=".51"/>
<circle cx="265.4" cy="93.2" r=".51"/>
<circle cx="174" cy="85.6" r=".51"/>
<circle cx="174" cy="88.1" r=".51"/>
<circle cx="174" cy="93.2" r=".51"/>
<circle cx="174" cy="98.3" r=".51"/>
<circle cx="174" cy="90.6" r=".51"/>
<circle cx="174" cy="95.7" r=".51"/>
</g>
<g fill="#808080" stroke="#808080" stroke-width=".19">
<path d="M111.2 77.4h17v1.1h-17z"/>
<path d="M107.3 77.7h3.9v.5h-3.9z"/>
<path d="M111.2 82.5h17v1h-17z"/>
<path d="M107.3 82.8h3.9v.5h-3.9z"/>
<path d="M111.2 87.6h17v1h-17z"/>
<path d="M107.3 87.9h3.9v.5h-3.9z"/>
<path d="M111.2 92.7h17v1h-17z"/>
<path d="M107.3 92.9h3.9v.5h-3.9z"/>
<path d="M111.2 97.7h17v1.1h-17z"/>
<path d="M107.3 98h3.9v.5h-3.9z"/>
<path d="M111.2 102.8h17v1h-17z"/>
<path d="M107.3 103.1h3.9v.5h-3.9z"/>
</g>
<g fill="#808080" stroke="#808080" stroke-width=".19">
<path d="M107.1 77.8h.3v.3h-.3z" fill-rule="evenodd"/>
<path d="M107.1 82.8h.3v.4h-.3z" fill-rule="evenodd"/>
<path d="M107.1 87.9h.3v.4h-.3z" fill-rule="evenodd"/>
<path d="M107.1 93h.3v.4h-.3z" fill-rule="evenodd"/>
<path d="M107.1 98.1h.3v.3h-.3z" fill-rule="evenodd"/>
<path d="M107.1 103.2h.3v.3h-.3z" fill-rule="evenodd"/>
</g>
<g font-size="7.2" fill="#2c7bce">
<text x="115.6" y="121.1">Connector for External SPI Flash</text>
<text x="29.2" y="169.4">External SPI Slave on SPI2</text>
</g>
<text font-size="5.7" fill="#2c7bce" x="389.8" y="258.2">1B</text>
<g font-size="5.4" fill="#2c7bce">
<text x="95.2" y="247.4">ONLY FOR TESTING.</text>
<text x="95.2" y="253.2">Will not be used in Production.</text>
<text x="29.2" y="268.4">Optional Micro SD Card Holder on SPI2</text>
</g>
<text font-size="5.4" fill="#0dab76" x="280.6" y="255.7">Abhay</text>
<g font-size="3.7" fill="#c90d0c">
<text x="43" y="21.4">1</text>
<text x="90.5" y="21.4">2</text>
<text x="138" y="21.4">3</text>
<text x="185.4" y="21.4">4</text>
<text x="232.9" y="21.4">5</text>
<text x="280.3" y="21.4">6</text>
<text x="327.8" y="21.4">7</text>
<text x="375.3" y="21.4">8</text>
<text x="17.2" y="48.6">A</text>
<text x="400.7" y="48.6">A</text>
<text x="17.2" y="99.2">B</text>
<text x="400.7" y="99.2">B</text>
<text x="17.1" y="149.7">C</text>
<text x="400.6" y="149.7">C</text>
<text x="17.1" y="200.2">D</text>
<text x="400.6" y="200.2">D</text>
<text x="17.2" y="250.8">E</text>
<text x="400.7" y="250.8">E</text>
<text x="43" y="277.9">1</text>
<text x="90.5" y="277.9">2</text>
<text x="138" y="277.9">3</text>
<text x="185.4" y="277.9">4</text>
<text x="232.9" y="277.9">5</text>
<text x="280.3" y="277.9">6</text>
<text x="327.8" y="277.9">7</text>
<text x="375.3" y="277.9">8</text>
</g>
<g font-size="3.6" fill="#0dab76">
<text x="288.3" y="263.3">VKM</text>
<text x="280.6" y="273.5">Production</text>
</g>
<text font-size="3.1" fill="#2c7bce" x="273" y="105.9">SPI Pull-ups</text>
<g font-size="2.5" fill="#808080">
<text x="181.9" y="76.7">R509</text>
<text x="189.5" y="76.7">0E</text>
<text x="181.9" y="81.7">R508</text>
<text x="189.5" y="81.7">0E</text>
<text x="181.9" y="86.8">R507</text>
<text x="189.5" y="86.8">0E</text>
<text x="273.4" y="86.3">R506</text>
<text x="281.6" y="86.6">10K/DNP</text>
<text x="181.9" y="91.9">R505</text>
<text x="189.5" y="91.9">0E</text>
<text x="273.4" y="91.4">R504</text>
<text x="281.6" y="91.6">10K/DNP</text>
<text x="181.9" y="97">R503</text>
<text x="189.5" y="97">0E</text>
<text x="227.3" y="100.4">D501</text>
<text x="273.4" y="96.4">R502</text>
<text x="281.6" y="96.7">10K/DNP</text>
<text x="181.9" y="102.1">R501</text>
<text x="189.5" y="102.1">0E</text>
<text x="127" y="231.2">J7</text>
<text x="134.6" y="231.2">47219-2001</text>
</g>
<g font-size="2.5" fill="#c90d0c">
<text x="119.8" y="213.4">X</text>
<text x="152.8" y="216">X</text>
<text x="213.4" y="246">REV</text>
<text x="223.8" y="246">DATE</text>
<text x="247.4" y="246">APPROVED</text>
</g>
<g font-size="2.3" fill="#2c7bce">
<text x="113" y="128.7">Note:</text>
<text x="113" y="131.3">&gt; Using a blocking diode on the 3V3_SEN line to prevent any shorts on the DUT to affect Jig</text>
<text x="161.3" y="214.7">Notes:</text>
<text x="161.3" y="217.2">&gt; uSD Support:: Upto 32 GB ONLY</text>
<text x="161.3" y="219.7">&gt; Format: FAT32</text>
<text x="161.3" y="222.2">&gt; Use CLASS 10 ONLY!</text>
</g>
<g font-size="2.1" fill="#808080">
<text x="140.8" y="77.6">1</text>
<text x="140.8" y="82.7">1</text>
<text x="140.8" y="87.7">1</text>
<text x="171.2" y="87.7">5</text>
<text x="171.2" y="85.2">6</text>
<text x="140.8" y="92.8">1</text>
<text x="171.2" y="95.4">2</text>
<text x="171.2" y="92.8">3</text>
<text x="171.2" y="90.3">4</text>
<text x="140.8" y="97.9">1</text>
<text x="171.2" y="97.9">1</text>
<text x="140.8" y="103">1</text>
<text x="122.2" y="212.2">1</text>
<text x="122.2" y="214.7">2</text>
<text x="128.1" y="213.3">DAT2</text>
<text x="128.1" y="215.8">CD/DAT3</text>
<text x="140.9" y="213.3">DAT0</text>
<text x="140.9" y="215.8">DAT1</text>
<text x="150.9" y="212.2">7</text>
<text x="150.9" y="214.7">8</text>
<text x="122.2" y="217.2">3</text>
<text x="122.2" y="219.8">4</text>
<text x="128.1" y="218.4">CMD</text>
<text x="128.1" y="220.9">VDD</text>
<text x="139.1" y="218.4">GND_1</text>
<text x="139.1" y="220.9">GND_2</text>
<text x="150.9" y="217.2">9</text>
<text x="150.9" y="219.8">10</text>
<text x="122.2" y="222.3">5</text>
<text x="122.2" y="224.9">6</text>
<text x="128.1" y="223.4">CLK</text>
<text x="128.1" y="226">VSS</text>
<text x="139.1" y="223.4">GND_3</text>
<text x="139.1" y="226">GND_4</text>
<text x="150.9" y="222.3">11</text>
<text x="150.9" y="224.9">12</text>
</g>
<g font-size="1.8" fill="#808080">
<text x="200.6" y="78.6">GND/4.6C</text>
<text x="200.6" y="83.6">PB12-SPI2-SS/3.2C</text>
<text x="265.8" y="82.8">3.3V</text>
<text x="200.6" y="88.7">PB13-SPI2-SCK/3.2C</text>
<text x="299.7" y="88.7">PB12-SPI2-SS/3.2C</text>
<text x="200.6" y="93.8">PB14-SPI2-MISO/3.2C</text>
<text x="233.4" y="94.7">3V3_SEN</text>
<text x="299.7" y="93.8">PB15-SPI2-MOSI/3.2C</text>
<text x="200.6" y="98.9">PB15-SPI2-MOSI/3.2C</text>
<text x="299.7" y="98.9">PB14-SPI2-MISO/3.2C</text>
<text x="199.4" y="103.3">AVCC</text>
<text x="219.7" y="107.8">SDM2U20SD3-7</text>
<text x="93.7" y="201.4">3.3V</text>
<text x="98.7" y="208.1">PB14-SPI2-MISO/3.2C</text>
<text x="100.8" y="215.7">PB12-SPI2-SS/3.2C</text>
<text x="98.7" y="218.2">PB15-SPI2-MOSI/3.2C</text>
<text x="99.5" y="223.3">PB13-SPI2-SCK/3.2C</text>
<text x="116.6" y="237.9">GND</text>
<text x="154.7" y="237.9">GND</text>
</g>
</svg>
